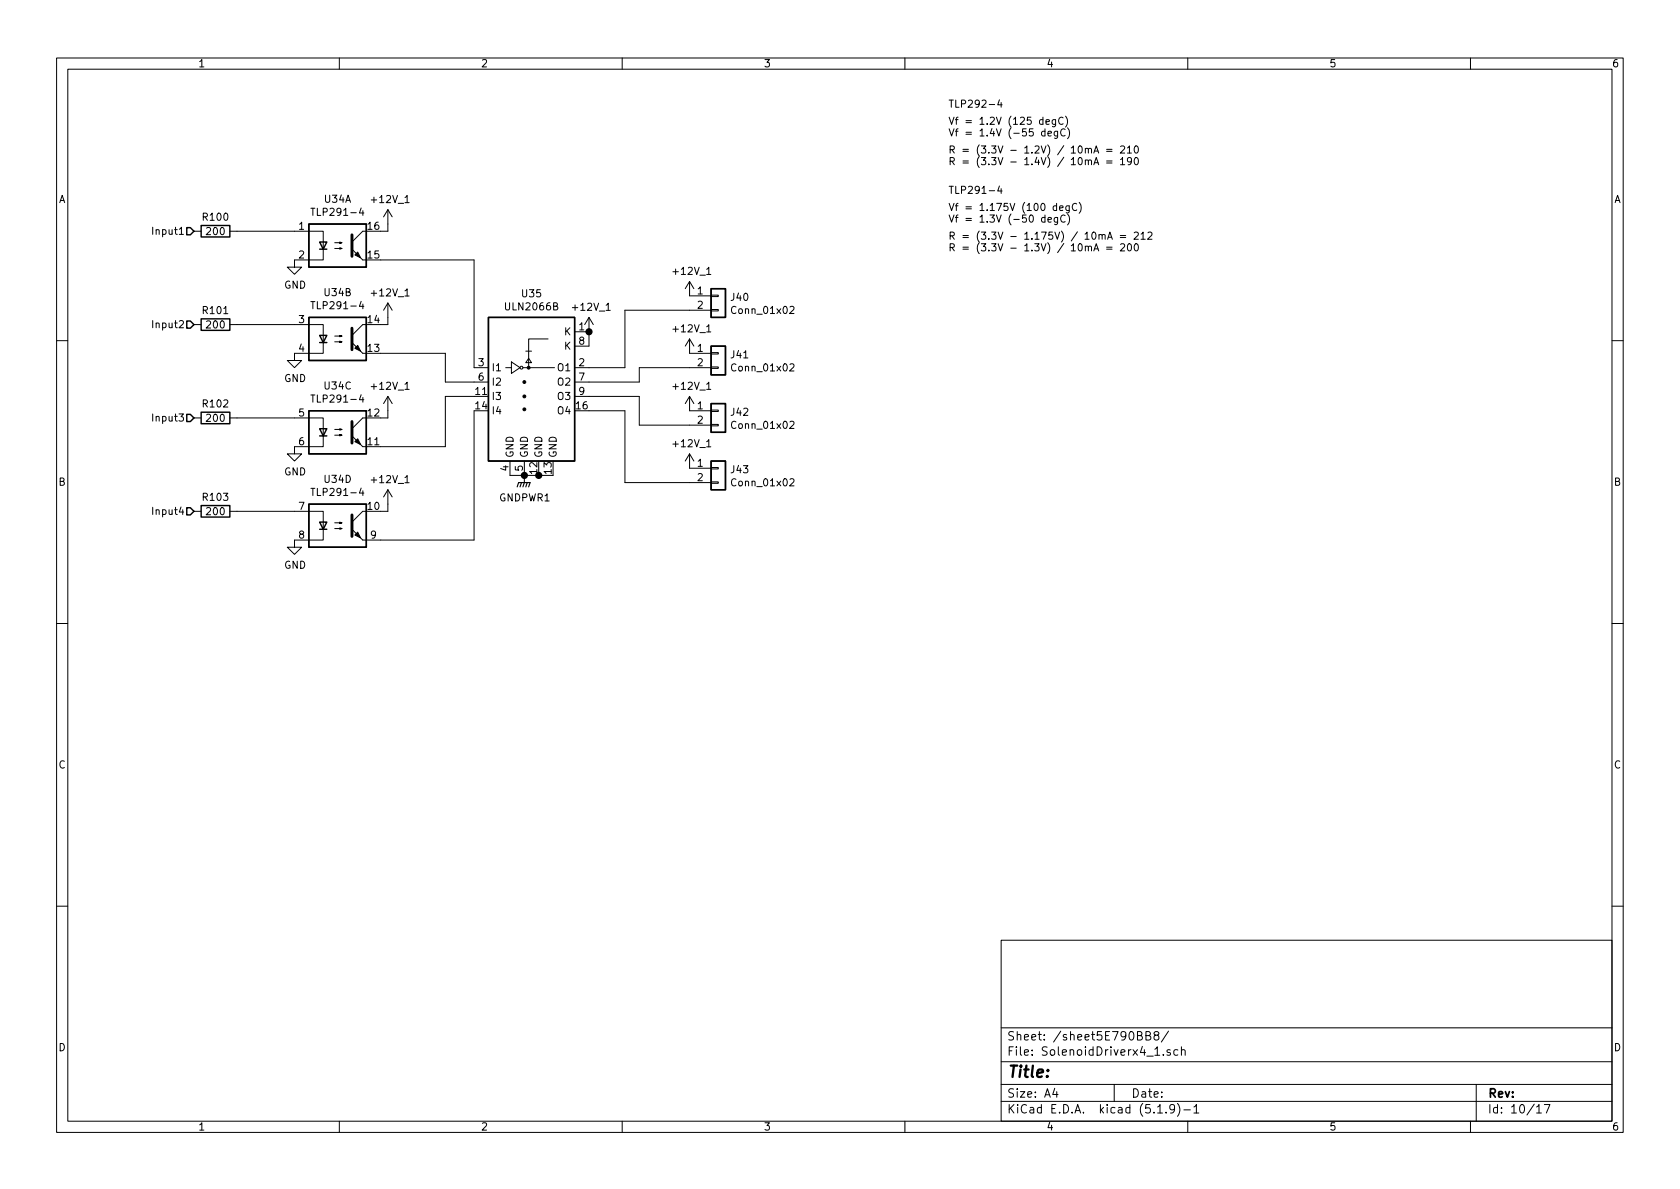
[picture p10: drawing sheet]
<svg xmlns="http://www.w3.org/2000/svg" width="297mm" height="210mm" viewBox="0 0 297 210" stroke-linecap="round" stroke-linejoin="round" font-family="sans-serif">
<g fill="none" stroke="#000" stroke-width=".18">
<path d="M10 10.3h277v189.9h-277zM12 12.2h273v186.1h-273zM60 10.3v1.9M110 10.3v1.9M160 10.3v1.9M176.7 17.6l-.3 .9h.8M177 18.1v.9M210 10.3v1.9M260 10.3v1.9M55 36.8h.7M63.9 36.8l-.3 .9h.7M64.2 37.3v.8"/>
<path d="M68.6 37.1v3.8h-1.3M68.6 37.1l-.8 1.2M68.6 37.1l.7 1.2M71.6 35.8h.7M176.7 32.9l-.3 .9h.8M177 33.4v.8M184.8 23.3l-.4-.1-.3 .2 .2 .6h.5M184.8 38.5l-.4-.1-.3 .3 .2 .5h.5M184.8 22.8v1.2M184.8 38v1.3M184.9 21.6l.6-.1v-.3h-.4l-.2 .1 .1 .6h.5M185.3 23.6l.6-.1v-.2l-.4-.1-.2 .2 .1 .6h.5"/>
<path d="M185.3 38.9l.6-.1v-.3l-.4-.1-.2 .2 .1 .6h.5M186.6 21.2v1l-.2 .2-.3-.1M186.6 21.2h-.3l-.3 .2 .2 .5h.4M186.8 36.4h-.3l-.3 .2 .1 .6h.5M186.8 36v1.2M187 23.2l-.1 1.2-.1 .1-.3-.1M187 23.3l-.4-.1-.2 .2 .1 .6h.5M187 38.4l-.1 1.2-.1 .1-.3-.1M187 38.5l-.4-.1-.2 .3 .1 .5h.5M187.4 36.8l.6-.1-.1-.3h-.4l-.1 .2v.6h.5M188 20.8a.6 .6 0 0 0-.9 .5 .6 .6 0 0 0 .6 .7l.3-.1M188.3 22.9a.6 .6 0 0 0-.8 .4 .6 .6 0 0 0 .6 .7l.2-.1"/>
<path d="M188.3 38.1a.6 .6 0 0 0-.8 .5 .6 .6 0 0 0 .6 .7l.2-.1M188.4 20.5a1.47 1.47 0 0 1 0 2M188.7 22.6a1.47 1.47 0 0 1 0 1.9M188.7 37.8a1.47 1.47 0 0 1 0 2M189.1 36.4l-.1 1.1-.2 .2-.3-.1M189.1 36.4h-.4l-.3 .2 .2 .6h.5M190.4 36.1a.6 .6 0 0 0-.9 .4 .6 .6 0 0 0 .6 .7l.3-.1M190.8 35.8a1.47 1.47 0 0 1 0 1.9M192.4 26.4l.2-.2 .3 .1 .1 .8M192.4 28.5l.2-.2h.3l.1 .8M193.4 27.1l.4-1.3 .5 1.3M193.4 29.1l.4-1.2 .5 1.2"/>
<path d="M193.5 26.7h.6M193.5 28.8h.6M195.7 26.4h.9M195.7 26.8h.9M195.7 28.5h.9M195.7 28.8h.9M198.1 25.9l.5-.1 .3 .4-.8 .9h.8M198.1 28.2l.4-.3v1.2M198.1 29.1h.8M199.3 26.2l.4-.4v1.3M199.3 27.1h.8M200.1 28.4l-.3 .2h-.2l-.3-.2 .1-.4 .2-.1h.2l.3 .2a.97 .97 0 0 1-.3 1h-.3"/>
<path d="M200.7 25.9l.1-.1a.67 .67 0 0 1 .5 .6 .67 .67 0 0 1-.5 .7l-.3-.5zM200.7 28l.1-.1a.67 .67 0 0 1 .5 .6 .67 .67 0 0 1-.5 .6l-.3-.5zM34.3 57.4h1.3M34.3 40.9h1.3M40.6 57.4h16.5v5.1h-5v1.2h1.2l-1.2 1.3-1.3-1.3h1.3M40.6 40.9h16.5v5.1h-5v1.2h1.2l-1.2 1.3-1.3-1.3h1.3M55 53.3h.7M59.2 59.4h1.3l-.4 .2v-.3l.4 .1M59.2 43.9h1.3l-.4 .2v-.3l.4 .1M59.2 42.9h1.3l-.4 .1v-.2l.4 .1M63.9 53.3l-.3 .9h.7M64.1 46h.7"/>
<path d="M64.2 53.8v.8M64.8 57.4h-.7l-1.9 1.9M64.8 40.9h-.7l-1.9 1.9M67.3 46h16.5v19h2.6M68.6 53.6v3.8h-1.3M68.6 53.6l-.8 1.3M68.6 53.6l.7 1.3M71.6 52.3h.7M96.9 59.9h-3.4v5.1M101.6 58.7h2.5M104.1 56.1l-.7 1.3M104.1 56.1v5.1h-2.5"/>
<path d="M104.1 56.1l.8 1.3M107.2 54.9h.7M121.9 59.9v2.6h3.8M121.9 59.9l-.7 1.3M121.9 49.8v2.5h3.8M121.9 59.9l.8 1.3M121.9 49.8l-.7 1.2M121.9 49.8l.8 1.2M124.9 58.7h.8M124.9 48.5h.8M125.7 54.7h1.3v.3h-1.3zM125.7 52.2h1.3v.2h-1.3z"/>
<path d="M125.7 54.9h-15.2v10.1h-8.9M139.7 54.3l.5-.1 .2 .3-.1 .2-.7 .7h.8M192.4 43.7l.2-.2 .3 .1 .1 .8M193.4 44.4l.4-1.3 .5 1.3M193.5 44h.6M194.3 41.6l.2-.1h.3l.1 .8M194.9 41.7l.1-.2h.4v.8M195.7 43.7h.9M195.7 44.1h.9M195.8 42.3l.4-1.3 .5 1.3M195.9 42h.6M198.1 41.7h.9"/>
<path d="M198.1 42h.9M198.1 43.2l.5-.1 .3 .4-.8 .9h.8M199.5 43.2l.1-.1a.69 .69 0 0 1 .5 .6 .69 .69 0 0 1-.5 .7l-.2-.3-.1-.2zM200.5 41.2l.5-.2 .2 .2 .1 .2-.1 .2-.7 .7h.8M200.7 43.2l.1-.1a.67 .67 0 0 1 .5 .6 .67 .67 0 0 1-.5 .7l-.3-.5zM201.8 41.4l.3-.4v1.3M201.8 42.3h.7M203 41.2l.5-.2 .2 .4-.1 .2-.7 .7h.8M10 60.2h2M34.3 73.9h1.3M40.6 73.9h16.5v5.1h-5v1.3h1.2l-1.2 1.2-1.3-1.2h1.3M55 69.8h.7"/>
<path d="M59.2 60.4h1.3l-.4 .2v-.3l.4 .1M59.2 77h1.3l-.4 .1v-.3l.4 .2M59.2 75.9h1.3l-.4 .2v-.3l.4 .1M63.9 69.8l-.3 .9h.7M64.1 62.5h.7M64.1 79h.7M64.2 70.3v.8M64.8 73.9h-.7l-1.9 1.9M67.3 62.5h11.4v5.1h7.7M68.6 70.1v3.8h-1.3M68.6 70.1l-.8 1.3M68.6 70.1l.7 1.3"/>
<path d="M71.6 68.9h.7M83.8 70.1h-5.1v8.9h-11.4M83.8 72.6v22.9h-19.7M89.4 65h1M90.4 64l1.5 1-1.5 1zM92.5 65h5.5M93 62.1h1M93.5 63.4l.5 .7h-1zM101.6 70.1h11.4v5.1h12.7M104.1 72.6h6.4v12.7h15.2M121.9 70.1v2.5h3.8M121.9 70.1l-.7 1.3"/>
<path d="M121.9 70.1l.8 1.3M124.9 79h.8M124.9 68.9h.8M125.7 64.9h1.3v.2h-1.3zM125.7 62.4h1.3v.2h-1.3zM125.7 75.1h1.3v.2h-1.3zM125.7 72.5h1.3v.3h-1.3zM125.7 65h-12.7v2.6h-11.4M139.7 64.5l.5-.2 .2 .4-.1 .2-.7 .7h.8M139.7 74.6l.5-.1 .2 .3-.1 .3-.7 .7h.8M285 60.2h2M34.3 90.4h1.3"/>
<path d="M40.6 90.4h16.5v5.1h-5v1.3h1.2l-1.2 1.2-1.3-1.2h1.3M55 86.4h.7M59.2 93.5h1.3l-.4 .1v-.3l.4 .2M59.2 92.5h1.3l-.4 .1v-.3l.4 .2M63.9 86.3l-.3 .9h.7M64.2 86.8v.8M64.8 90.4h-.7l-1.9 1.9M68.6 86.6l-.8 1.3M68.6 86.6v3.8h-1.3M68.6 86.6l.7 1.3M71.6 85.4h.7M90.2 81.5v2.6h7.6"/>
<path d="M92.7 81.5v3.8M121.9 80.3v2.5h3.8M121.9 80.3l-.7 1.2M121.9 80.3l.8 1.2M125.7 85.2h1.3v.3h-1.3zM125.7 82.7h1.3v.2h-1.3zM139.7 84.8l.5-.1 .2 .3-.1 .2-.7 .7h.8M10 110.3h2M285 110.3h2M10 160.2h2M177 166.3h108v32h-108zM285 160.2h2"/>
<path d="M60 198.3v1.9M110 198.3v1.9M160 198.3v1.9M177 194.8h108M177 191.8h108M177 187.8h108M177 181.8h108M186.5 192.5l-.4 1h1M186.8 193v1M197 191.8v3M201.1 183.1h.5l.2-.1 .1-.3-.3-.3h-.5v1.5h.6l.3-.3a.41 .41 0 0 0-.4-.5M202.6 183.1h.5l.2-.1 .1-.3-.3-.3h-.5v1.5h.6l.3-.3a.41 .41 0 0 0-.4-.5"/>
<path d="M204.3 183.1l-.3-.3 .1-.2 .2-.2 .4 .1 .2 .2-.1 .2-.6 .2a.48 .48 0 0 0-.1 .7l.2 .1 .5-.1a.48 .48 0 0 0-.2-.7M204.7 196.8h.8M205.7 186.5v.1M206.2 196.7v.1M206.6 182.3l-1.3 2M206.9 185.7a.37 .37 0 0 0-.6 .1l.1 .2 .5 .2 .1 .1-.2 .3-.5-.1M207.7 196l-.1 .1a.48 .48 0 0 1-.6 .1l-.2-.2 .2-.6a.48 .48 0 0 1 .6 .1 1.27 1.27 0 0 1-.2 1.2l-.4 .1M208.2 195.1a1.71 1.71 0 0 1 0 2.3M208.3 185.7l-.5-.1-.3 .3 .2 .6h.6M208.9 185.7h.1a.37 .37 0 0 1 .5 .1v.8M208.9 185.1v1.5M209.3 196.3h1.2"/>
<path d="M210 198.3v1.9M211.1 195.8l.4-.5v1.5M211.1 196.8h.9M260 198.3v1.9M261 191.8v6.5M271.7 195.8l.4-.5v1.5M271.7 196.8h.8M273 195.3h1l-.6 1.5"/>
<circle cx="92.2" cy="65" r=".25"/>
</g>
<g fill="none" stroke="#000" stroke-width=".25">
<path d="M35.6 39.9h5v2h-5zM54.6 39.6h10.2v7.6h-10.2zM33 56.8h.7l.6 .6-.6 .6h-.7zM33 40.3h.7l.6 .6-.6 .6h-.7zM35.6 56.4h5v2h-5zM54.6 56.1h10.2v7.6h-10.2zM56.5 59.3h1.3l-.7 1.3zM56.5 42.8h1.3l-.7 1.3zM56.5 44.1h1.3M86.4 56.1h15.2v25.4h-15.2zM125.7 51h2.6v5.1h-2.6zM33 73.3h.7l.6 .6-.6 .6h-.7z"/>
<path d="M35.6 72.9h5v2h-5zM54.6 72.6h10.2v7.7h-10.2zM56.5 75.8h1.3l-.7 1.3zM56.5 60.6h1.3M56.5 77.1h1.3M125.7 61.2h2.6v5.1h-2.6zM125.7 71.4h2.6v5h-2.6zM33 89.8h.7l.6 .6-.6 .7h-.7zM35.6 89.4h5v2h-5zM54.6 89.1h10.2v7.7h-10.2zM56.5 92.3h1.3l-.7 1.3zM56.5 93.6h1.3"/>
<path d="M125.7 81.5h2.6v5.1h-2.6z"/>
</g>
<g fill="#000" stroke="#000" stroke-width=".18">
<path d="M62.7 45.1l.5-.5 .6 1zM62.2 44.1l1.9 1.9zM62.7 61.6l.5-.5 .6 1zM62.7 78.1l.5-.5 .6 1zM62.2 60.6l1.9 1.9zM62.2 77.1l1.9 1.9zM63.2 94.1l.6 1-1.1-.5zM62.2 93.6l1.9 1.9z"/>
<circle cx="92.7" cy="67.6" r=".25"/>
<circle cx="92.7" cy="70.1" r=".25"/>
<circle cx="92.7" cy="72.4" r=".25"/>
<circle cx="93.5" cy="65" r=".25"/>
</g>
<path d="M62.2 58v3.8M62.2 41.5v3.8M62.2 74.5v3.9M62.2 91.1v3.8" fill="none" stroke="#000" stroke-width=".51"/>
<path d="M91.4 86.1l.3-.8h2l-.2 .8M92.2 85.3l-.3 .8M92.7 85.3l-.2 .8M93.2 85.3l-.2 .8" fill="none" stroke="#000" stroke-width=".2"/>
<g fill="#000" stroke="#000" stroke-width=".25">
<circle cx="104.1" cy="58.7" r=".51"/>
<circle cx="92.7" cy="84.1" r=".51"/>
<circle cx="95.3" cy="84.1" r=".51"/>
</g>
<text font-size="2.8" x="178" y="190.5">Title:</text>
<g font-size="2.1">
<text x="178" y="184">Sheet: /sheet5E790BB8/</text>
<text x="178" y="186.7">File: SolenoidDriverx4_1.sch</text>
<text x="178" y="196.9">KiCad E.D.A. kicad (5.1.9)-1</text>
<text x="178" y="194.1">Size: A4</text>
<text x="200" y="194.1">Date:</text>
<text x="263" y="194.1">Rev:</text>
<text x="263" y="196.9">Id: 10/17</text>
</g>
<g font-size="1.8">
<text x="35" y="11.9">1</text>
<text x="85" y="11.9">2</text>
<text x="135" y="11.9">3</text>
<text x="185" y="11.9">4</text>
<text x="235" y="11.9">5</text>
<text x="285" y="11.9">6</text>
<text x="167.6" y="19">TLP292-4</text>
<text x="167.6" y="22.1">Vf = 1.2V (125 degC)</text>
<text x="167.6" y="24.1">Vf = 1.4V (-55 degC)</text>
<text x="167.6" y="27.1">R = (3.3V - 1.2V) / 10mA = 210</text>
<text x="167.6" y="29.2">R = (3.3V - 1.4V) / 10mA = 190</text>
<text x="10.4" y="35.9">A</text>
<text x="57.4" y="35.9">U34A</text>
<text x="65.9" y="35.9">+12V_1</text>
<text x="167.6" y="34.3">TLP291-4</text>
<text x="285.4" y="35.9">A</text>
<text x="27.5" y="41.5">Input1</text>
<text x="36" y="39">R100</text>
<text x="36.6" y="41.6">200</text>
<text x="52.9" y="40.6">1</text>
<text x="55.8" y="38.2">TLP291-4</text>
<text x="65.1" y="40.6">16</text>
<text x="167.6" y="37.3">Vf = 1.175V (100 degC)</text>
<text x="167.6" y="39.4">Vf = 1.3V (-50 degC)</text>
<text x="52.9" y="45.7">2</text>
<text x="65.1" y="45.7">15</text>
<text x="167.6" y="42.4">R = (3.3V - 1.175V) / 10mA = 212</text>
<text x="167.6" y="44.4">R = (3.3V - 1.3V) / 10mA = 200</text>
<text x="50.2" y="51">GND</text>
<text x="57.4" y="52.4">U34B</text>
<text x="65.9" y="52.4">+12V_1</text>
<text x="92.4" y="52.6">U35</text>
<text x="119.2" y="48.6">+12V_1</text>
<text x="123.3" y="52.1">1</text>
<text x="129.3" y="53.2">J40</text>
<text x="27.5" y="58">Input2</text>
<text x="36" y="55.5">R101</text>
<text x="36.6" y="58.1">200</text>
<text x="52.9" y="57.1">3</text>
<text x="55.8" y="54.7">TLP291-4</text>
<text x="65.1" y="57.1">14</text>
<text x="89.6" y="54.9">ULN2066B</text>
<text x="99.8" y="59.3">K</text>
<text x="101.4" y="55">+12V_1</text>
<text x="102.4" y="58.4">1</text>
<text x="119.2" y="58.8">+12V_1</text>
<text x="123.3" y="54.6">2</text>
<text x="129.7" y="55.5">Conn_01x02</text>
<text x="52.9" y="62.2">4</text>
<text x="65.1" y="62.2">13</text>
<text x="84.6" y="64.8">3</text>
<text x="86.9" y="65.7">I1</text>
<text x="98.7" y="65.7">O1</text>
<text x="99.8" y="61.8">K</text>
<text x="102.4" y="64.8">2</text>
<text x="102.4" y="61">8</text>
<text x="123.3" y="62.2">1</text>
<text x="123.3" y="64.8">2</text>
<text x="129.3" y="63.4">J41</text>
<text x="129.7" y="65.7">Conn_01x02</text>
<text x="50.2" y="67.6">GND</text>
<text x="55.8" y="71.2">TLP291-4</text>
<text x="57.4" y="68.9">U34C</text>
<text x="65.9" y="68.9">+12V_1</text>
<text x="84.1" y="69.8">11</text>
<text x="84.6" y="67.3">6</text>
<text x="86.9" y="70.7">I3</text>
<text x="86.9" y="68.2">I2</text>
<text x="98.7" y="68.2">O2</text>
<text x="98.7" y="70.7">O3</text>
<text x="102.4" y="67.3">7</text>
<text x="102.4" y="69.8">9</text>
<text x="119.2" y="68.9">+12V_1</text>
<text x="27.5" y="74.5">Input3</text>
<text x="36" y="72.1">R102</text>
<text x="36.6" y="74.6">200</text>
<text x="52.9" y="73.7">5</text>
<text x="65.1" y="73.7">12</text>
<text x="84.1" y="72.4">14</text>
<text x="86.9" y="73.3">I4</text>
<text x="98.7" y="73.3">O4</text>
<text x="101.9" y="72.4">16</text>
<text x="123.3" y="72.4">1</text>
<text x="123.3" y="74.9">2</text>
<text x="129.3" y="73.5">J42</text>
<text x="129.7" y="75.8">Conn_01x02</text>
<text x="52.9" y="78.7">6</text>
<text x="65.1" y="78.7">11</text>
<text x="89.9" y="83.3" transform="rotate(-90 89.9 83.3)">4</text>
<text x="90.8" y="81" transform="rotate(-90 90.8 81)">GND</text>
<text x="92.5" y="83.3" transform="rotate(-90 92.5 83.3)">5</text>
<text x="93.3" y="81" transform="rotate(-90 93.3 81)">GND</text>
<text x="95" y="83.8" transform="rotate(-90 95 83.8)">12</text>
<text x="95.9" y="81" transform="rotate(-90 95.9 81)">GND</text>
<text x="97.5" y="83.8" transform="rotate(-90 97.5 83.8)">13</text>
<text x="98.4" y="81" transform="rotate(-90 98.4 81)">GND</text>
<text x="119.2" y="79.1">+12V_1</text>
<text x="123.3" y="82.5">1</text>
<text x="129.3" y="83.7">J43</text>
<text x="10.4" y="85.9">B</text>
<text x="36" y="88.6">R103</text>
<text x="50.2" y="84.1">GND</text>
<text x="55.8" y="87.7">TLP291-4</text>
<text x="57.4" y="85.4">U34D</text>
<text x="65.9" y="85.4">+12V_1</text>
<text x="88.3" y="88.7">GNDPWR1</text>
<text x="123.3" y="85.1">2</text>
<text x="129.7" y="86">Conn_01x02</text>
<text x="285.4" y="85.9">B</text>
<text x="27.5" y="91.1">Input4</text>
<text x="36.6" y="91.1">200</text>
<text x="52.9" y="90.2">7</text>
<text x="52.9" y="95.2">8</text>
<text x="65.1" y="90.2">10</text>
<text x="65.6" y="95.2">9</text>
<text x="50.2" y="100.6">GND</text>
<text x="10.4" y="135.9">C</text>
<text x="285.4" y="135.9">C</text>
<text x="10.4" y="185.9">D</text>
<text x="285.4" y="185.9">D</text>
<text x="35" y="199.9">1</text>
<text x="85" y="199.9">2</text>
<text x="135" y="199.9">3</text>
<text x="185" y="199.9">4</text>
<text x="235" y="199.9">5</text>
<text x="285" y="199.9">6</text>
</g>
</svg>
